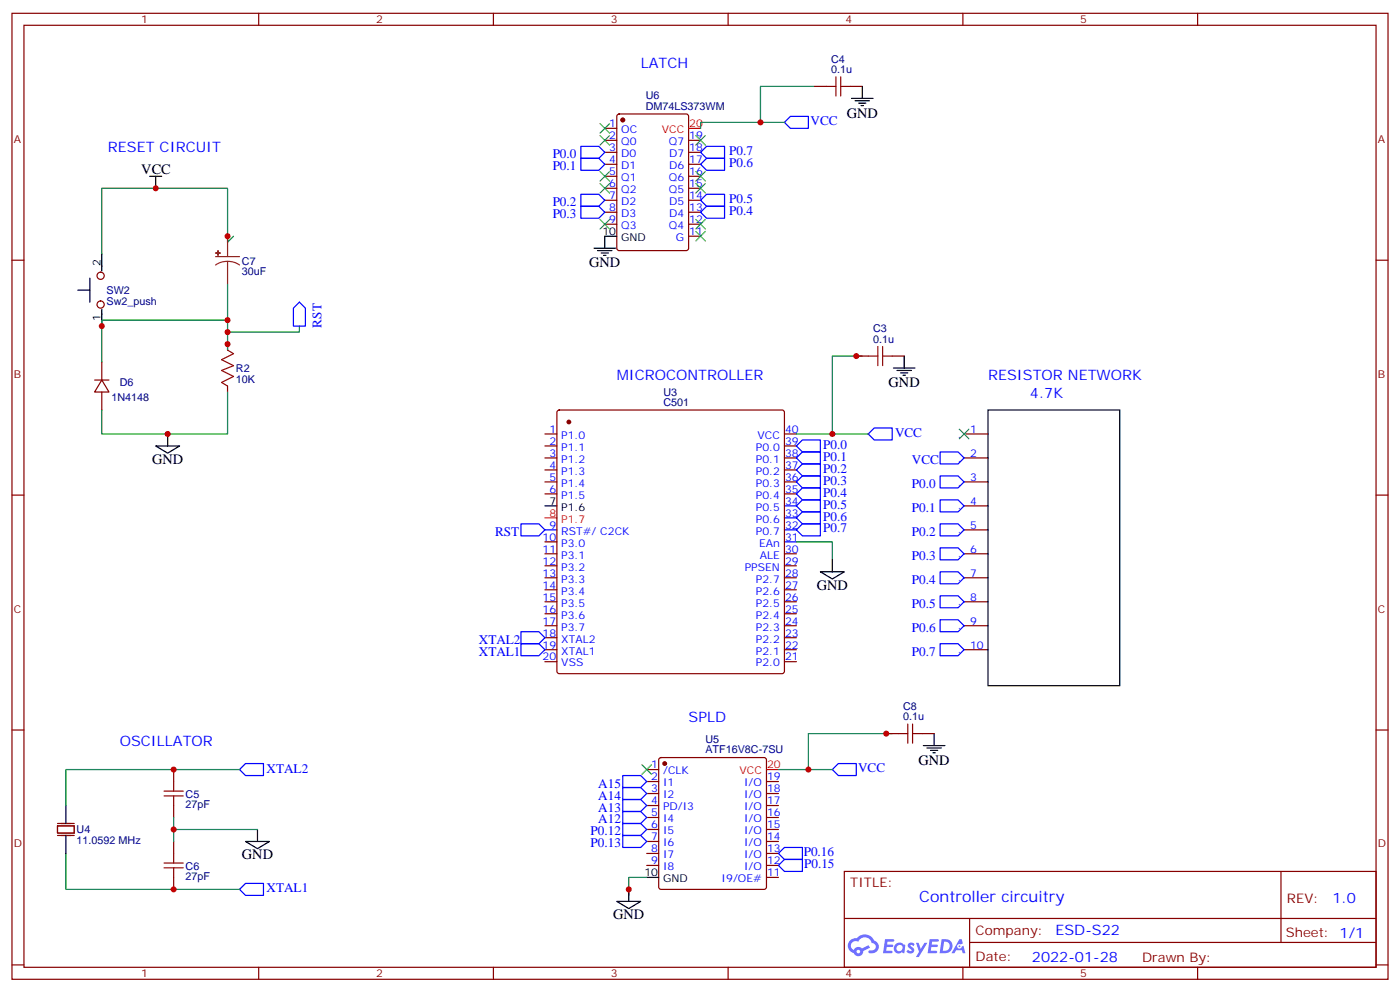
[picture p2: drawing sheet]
<svg xmlns="http://www.w3.org/2000/svg" width="412mm" height="292mm" viewBox="0 0 412 292" stroke-linecap="round" stroke-linejoin="round" font-family="sans-serif">
<g fill="none" stroke="#870000" stroke-width=".35">
<path d="M3.5 3.9h405.4v284.4h-405.4zM7.1 7.4h398.2v277.3h-398.2zM76.2 3.9v3.5M145.3 3.9v3.5M214.5 3.9v3.5M283.6 3.9v3.5M352.8 3.9v3.5M3.5 76.6h3.6M405.3 76.6h3.6M3.5 145.7h3.6M405.3 145.7h3.6M3.5 214.9h3.6"/>
<path d="M405.3 214.9h3.6M248.7 256.5h156.6v28.2h-156.6zM377.3 256.5v20.9M248.7 270.4h156.5M285.6 277.4h119.6M285.6 270.4v14.1M3.5 284h3.6M76.2 284.7v3.6M145.3 284.7v3.6M214.5 284.7v3.6M283.6 284.7v3.6M352.8 284.7v3.6"/>
<path d="M405.3 284h3.6"/>
</g>
<g fill="#5487ff">
<path d="M267.7 277.7a1.22 1.22 0 0 1 1.7 .2l-.4 .6a.47 .47 0 0 0-.3-.4 .47 .47 0 0 0-.5 .2l.1 .2a1.14 1.14 0 0 1 .8 1.8 1.14 1.14 0 0 1-1.9 0l-.2-.2 .5-.6 .7 .5a.29 .29 0 0 0 .3-.3 .29 .29 0 0 0-.2-.3 1.04 1.04 0 0 1-.6-1.7z"/>
<path d="M260.7 276.4h2.4l.3 .2-.2 .5-1.8 .1-.1 .8h1.5l.3 .4-.3 .4h-1.6l-.2 1.1h1.7l.2 .3-.2 .3-2.6 .1z"/>
<path d="M273.8 276.4h2.4l.3 .2-.1 .5-1.8 .1-.2 .8h1.6l.3 .4-.4 .4h-1.6l-.1 1.1h1.7l.2 .3-.2 .3-2.6 .1z"/>
<path d="M282.6 276.4h.7l.3 1.3-.6 .3a.69 .69 0 0 0-1 .3 .69 .69 0 0 0 .4 .9 .69 .69 0 0 0 .9-.6l.5-.2 .6 2.2h-.8l-.2-.9h-1.8l-.5 .9h-.8z"/>
<path d="M269.8 277.5h.8l.6 1.8 1.1-1.8h.9l-2.6 4.2h-.8l.9-1.5z"/>
<path d="M277.4 276.4l-.6 4.2h1.3a2.11 2.11 0 0 0 2.5-2.1 2.11 2.11 0 0 0-2.5-2.1zM278.1 277.2a1.39 1.39 0 0 1 1.7 1.4 1.39 1.39 0 0 1-1.8 1.3h-.3z"/>
<path d="M263.7 278.1a1.54 1.54 0 0 0-.1 2.1 1.54 1.54 0 0 0 2.2 .1l.6 .3 .3-2.3-.2-.3h-.4a1.49 1.49 0 0 0-2.4 .1zM264 279.1a.94 .94 0 0 1 1.8 0 .94 .94 0 0 1-1.8 0z"/>
<path d="M250.4 276.8a2.18 2.18 0 0 0 1.1 3.7 1.44 1.44 0 0 0 1.6 .9 1.44 1.44 0 0 0 1.2-1.4l2-1-.5-.8-1.9 1a1.47 1.47 0 0 0-2.4 .4 1.39 1.39 0 0 1-.7-1.9 1.39 1.39 0 0 1 2-.5 2.12 2.12 0 0 1 2.2-1.3 2.12 2.12 0 0 1 1.9 1.7 1.14 1.14 0 0 1 1.1 1.4 1.14 1.14 0 0 1-1.7 .7 .43 .43 0 0 0-.5 .4 .43 .43 0 0 0 .4 .5 1.98 1.98 0 0 0 2.5-1.2 1.98 1.98 0 0 0-1.2-2.6 3.1 3.1 0 0 0-5.3-.6l-.9 .1zM252.3 280.1a.55 .55 0 0 1 1.1 0 .55 .55 0 0 1-1.1 0z"/>
<circle cx="282.6" cy="278.5" r=".26"/>
</g>
<g fill="none" stroke="#870000" stroke-width=".35">
<path d="M178.2 37.8h3.5M181.9 33.8l.5-.3h19.7l.7 .5v39.1l-.4 .6-20 .1-.7-.5v-39zM239.9 25.4h3.5M250.5 25.4h3.5M178.2 41.3h3.5M178.2 44.8h3.5M178.2 48.4h3.5M178.2 51.9h3.5M178.2 55.4h3.5M178.2 58.9h3.5M202.8 41.3h3.6M202.8 44.8h3.6"/>
<path d="M202.8 48.4h3.6M202.8 51.9h3.6M202.8 55.4h3.6M202.8 58.9h3.6M178.2 62.5h3.5M178.2 66h3.5M202.8 62.5h3.6M202.8 66h3.6M202.8 69.5h3.6M27.9 111.9h4.2M30 111.9l2.1 3.5h-4.2zM30 106.6v5.3"/>
<path d="M30 115.4v5.3M67 101.3v1.7M67 113.6v1.8M252.2 104.8h3.6M262.8 104.8h3.5M160.5 127.7h3.5M160.5 131.3h3.5M160.5 134.8h3.5M160.5 138.3h3.5M164.3 120.9l.4-.2h65.7l.5 .2 .2 .5v76.2l-.3 .5-.4 .2h-65.7l-.5-.2-.2-.5v-76.2zM231.1 127.7h3.5M231.1 131.3h3.5"/>
<path d="M231.1 134.8h3.5M231.1 138.3h3.5M284 127.7h7M284 134.8h7M160.5 141.9h3.5M160.5 145.4h3.5M160.5 159.5h3.5M231.1 141.9h3.5M231.1 145.4h3.5M284 141.9h7M284 156h7M284 148.9h7"/>
<path d="M160.5 163h3.5M160.5 166.5h3.5M160.5 170.1h3.5M160.5 173.6h3.5M160.5 177.1h3.5M231.1 163h3.5M231.1 166.5h3.5M231.1 170.1h3.5M231.1 173.6h3.5M231.1 177.1h3.5M284 163h7M284 170.1h7"/>
<path d="M284 177.1h7M160.5 180.7h3.5M160.5 184.2h3.5M160.5 187.7h3.5M160.5 191.2h3.5M160.5 194.8h3.5M231.1 180.7h3.5M231.1 184.2h3.5M231.1 187.7h3.5M231.1 191.2h3.5M231.1 194.8h3.5M284 184.2h7"/>
<path d="M284 191.2h7M261.1 215.9h3.5M271.6 215.9h3.6M51.2 226.5v3.5M51.2 237.1v3.5M190.5 226.5h3.5M190.5 230h3.5M190.5 233.6h3.5M190.5 237.1h3.5M194.3 223.2l.4-.2h30.4l.5 .2 .2 .5v37.4l-.3 .5-.4 .2h-30.4l-.5-.2-.2-.5v-37.4zM225.8 230h3.5M225.8 233.6h3.5"/>
<path d="M225.8 237.1h3.5M51.2 247.7v3.5M51.2 258.3v3.5M190.5 240.6h3.5M190.5 244.2h3.5M190.5 247.7h3.5M190.5 251.2h3.5M190.5 254.7h3.5M225.8 240.6h3.5M225.8 244.2h3.5M225.8 247.7h3.5M225.8 251.2h3.5"/>
<path d="M225.8 254.7h3.5M225.8 258.3h3.5"/>
<circle cx="29.6" cy="81.2" r="1.06"/>
<circle cx="29.6" cy="89.6" r="1.06"/>
</g>
<g fill="none" stroke="#00f" stroke-width=".35">
<path d="M231.1 36l1.7-1.7h5.3v3.5h-5.3zM171.1 43.1h5.3l1.8 1.7-1.8 1.8h-5.3zM171.1 46.6h5.3l1.8 1.8-1.8 1.7h-5.3zM171.1 57.2h5.3l1.8 1.7-1.8 1.8h-5.3zM206.4 58.9l1.7-1.7h5.3v3.5h-5.3zM206.4 48.4l1.7-1.8h5.3v3.5h-5.3zM206.4 44.8l1.7-1.7h5.3v3.5h-5.3zM171.1 60.7h5.3l1.8 1.8-1.8 1.7h-5.3zM206.4 62.5l1.7-1.8h5.3v3.5h-5.3zM86.4 90.7l1.8-1.8 1.8 1.8v5.3h-3.6zM234.6 131.3l1.8-1.8h5.3v3.5h-5.3zM234.6 134.8l1.8-1.8h5.3v3.6h-5.3z"/>
<path d="M234.6 138.3l1.8-1.7h5.3v3.5h-5.3zM255.8 127.7l1.7-1.7h5.3v3.5h-5.3zM276.9 133h5.3l1.8 1.8-1.8 1.8h-5.3zM153.5 154.2h5.2l1.8 1.8-1.8 1.7h-5.2zM160.5 156h3.5M231.1 148.9h3.5M231.1 152.4h3.5M231.1 156h3.5M231.1 159.5h3.5M234.6 141.9l1.8-1.8h5.3v3.5h-5.3zM234.6 145.4l1.8-1.8h5.3v3.5h-5.3zM234.6 148.9l1.8-1.8h5.3v3.6h-5.3z"/>
<path d="M234.6 152.4l1.8-1.7h5.3v3.5h-5.3zM234.6 156l1.8-1.8h5.3v3.5h-5.3zM276.9 140.1h5.3l1.8 1.8-1.8 1.7h-5.3zM276.9 147.1h5.3l1.8 1.8-1.8 1.8h-5.3zM276.9 154.2h5.3l1.8 1.8-1.8 1.7h-5.3zM276.9 161.3h5.3l1.8 1.7-1.8 1.8h-5.3zM276.9 168.3h5.3l1.8 1.8-1.8 1.7h-5.3zM276.9 175.4h5.3l1.8 1.7-1.8 1.8h-5.3zM153.5 185.9h5.2l1.8 1.8-1.8 1.8h-5.2zM153.5 189.5h5.2l1.8 1.7-1.8 1.8h-5.2zM276.9 182.4h5.3l1.8 1.8-1.8 1.7h-5.3zM276.9 189.5h5.3l1.8 1.7-1.8 1.8h-5.3z"/>
<path d="M70.6 226.5l1.7-1.7h5.3v3.5h-5.3zM183.4 228.3h5.3l1.8 1.7-1.8 1.8h-5.3zM183.4 231.8h5.3l1.8 1.8-1.8 1.7h-5.3zM183.4 235.3h5.3l1.8 1.8-1.8 1.8h-5.3zM183.4 238.9h5.3l1.8 1.7-1.8 1.8h-5.3zM246.9 224.8h5.3v3.5h-5.3l-1.7-1.8zM183.4 242.4h5.3l1.8 1.8-1.8 1.7h-5.3zM183.4 245.9h5.3l1.8 1.8-1.8 1.7h-5.3zM229.3 254.7l1.8-1.7h5.3v3.5h-5.3zM229.3 251.2l1.8-1.8h5.3v3.6h-5.3zM70.6 261.8l1.7-1.8h5.3v3.6h-5.3z"/>
</g>
<path d="M202.8 37.8h3.6M160.5 152.4h3.5M225.8 226.5h3.5" fill="none" stroke="#f00" stroke-width=".35"/>
<g fill="none" stroke="#000" stroke-width=".35">
<path d="M250.8 29h6.4M251.9 29.7h4.2M252.9 30.4h2.2M253.6 31.1h.8M254 25.4v3.6M44.1 51.9h3.5M45.9 51.9v3.5M30 74.8v5M175 73.1h6.3M176 73.8h4.3M177.1 74.5h2.1M177.8 75.2h.7"/>
<path d="M181.7 69.5h-3.5v3.6M22.9 85.4h3.6M26.5 81.9v7M30 91.1v4.9M263.2 108.3h6.3M264.2 109h4.3M265.3 109.7h2.1M266 110.5h.7M266.3 104.8v3.5M45.9 131.3h7l-3.5 2.1zM49.4 127.7v3.6M291 120.7h38.8v81.1h-38.8z"/>
<path d="M160.5 148.9h3.5M241.7 168.3h7l-3.5 2.1zM245.2 164.8v3.5M272 219.5h6.3M275.2 215.9v3.6M19.4 237.1v5.3M273 220.2h4.3M274.1 220.9h2.1M274.8 221.6h.7M19.4 245.9v5.3M72.3 247.7h7.1l-3.6 2.1zM75.8 244.2v3.5"/>
<path d="M190.5 258.3h3.5M181.7 265.3h7l-3.5 2.1zM185.2 261.8v3.5"/>
</g>
<g fill="#870000" stroke="#870000" stroke-width=".35">
<circle cx="167.6" cy="124.2" r=".53"/>
<circle cx="195.8" cy="224.8" r=".53"/>
<circle cx="183.4" cy="35.3" r=".53"/>
</g>
<g fill="none" stroke="#008700" stroke-width=".35">
<path d="M231.1 36h-24.7v1.8M239.9 25.4h-15.9v10.6M68.8 69.5l-1.8 1.8v-15.9h-37v19.4M67 83.6v19.4M67 94.2h-37v12.4M88.2 96v1.8h-21.2M67 115.4v12.3h-37v-7M254 104.8h-8.8v22.9M234.6 127.7h21.2M234.6 159.5h10.6v5.3M262.8 215.9h-24.7v10.6M70.6 226.5h-51.2v10.6"/>
<path d="M229.3 226.5h15.9M19.4 251.2v10.6h51.2M51.2 240.6v7.1M51.2 244.2h24.6M190.5 258.3h-5.3v5.3"/>
</g>
<path d="M16.9 243.1h5v2.1h-5zM16.9 245.9h5M16.9 242.4h5" fill="none" stroke="#871200" stroke-width=".35"/>
<g fill="none" stroke="#a10000" stroke-width=".35">
<path d="M243.4 25.4h2.8M246.2 22.6v5.7M247.6 25.4h2.9M247.6 22.6v5.7M67 103l1.8 1.1-3.5 1.8 3.5 1.7-3.5 1.4 3.5 1.8-3.5 1.8 1.7 1M255.8 104.8h2.8M258.6 102v5.6M260 104.8h2.8M260 102v5.6M264.6 215.9h2.8M267.4 213.1v5.7M268.8 215.9h2.8"/>
<path d="M268.8 213.1v5.7M48.3 232.9h5.7M48.3 234.3h5.7M51.2 230v2.9M51.2 234.3v2.8M48.3 254h5.7M48.3 255.4h5.7M51.2 251.2v2.8M51.2 255.4v2.9"/>
</g>
<path d="M63.5 75.5h7.1M67 76.9l1.9 .3 1.7 .8M67 76.9l-1.8 .3-1.7 .8M67 69.5v6M67 76.9v6.7" fill="none" stroke="#8c2424" stroke-width=".35"/>
<g fill="#8c2424" stroke="#8c2424" stroke-width=".35">
<path d="M63.5 74.5h1.4z"/>
<path d="M64.2 73.8v1.4z"/>
</g>
<g fill="none" stroke="#3c3" stroke-width=".35">
<path d="M176.7 36.4l2.9 2.8M176.7 39.9l2.9 2.8M179.6 36.4l-2.9 2.8M179.6 39.9l-2.9 2.8M205 39.9l2.8 2.8M207.8 39.9l-2.8 2.8M176.7 50.5l2.9 2.8M176.7 54l2.9 2.8M179.6 50.5l-2.9 2.8M179.6 54l-2.9 2.8M205 54l2.8 2.8M205 50.5l2.8 2.8"/>
<path d="M207.8 54l-2.8 2.8M207.8 50.5l-2.8 2.8M176.7 64.6l2.9 2.8M179.6 64.6l-2.9 2.8M205 68.1l2.8 2.8M205 64.6l2.8 2.8M207.8 68.1l-2.8 2.8M207.8 64.6l-2.8 2.8M282.6 126.3l2.8 2.9M285.4 126.3l-2.8 2.9M189.1 225.1l2.8 2.8M191.9 225.1l-2.8 2.8"/>
</g>
<g fill="#c00">
<circle cx="51.2" cy="244.2" r=".88"/>
<circle cx="67" cy="69.5" r=".88"/>
<circle cx="67" cy="101.3" r=".88"/>
<circle cx="67" cy="94.2" r=".88"/>
<circle cx="30" cy="96" r=".88"/>
<circle cx="49.4" cy="127.7" r=".88"/>
<circle cx="67" cy="97.8" r=".88"/>
<circle cx="45.9" cy="55.4" r=".88"/>
<circle cx="51.2" cy="226.5" r=".88"/>
<circle cx="51.2" cy="261.8" r=".88"/>
<circle cx="185.2" cy="261.8" r=".88"/>
<circle cx="245.2" cy="127.7" r=".88"/>
<circle cx="252.2" cy="104.8" r=".88"/>
<circle cx="224" cy="36" r=".88"/>
<circle cx="238.1" cy="226.5" r=".88"/>
<circle cx="261.1" cy="215.9" r=".88"/>
</g>
<text font-size="4.6" fill="#00f" x="270.8" y="265.5">Controller circuitry</text>
<g font-size="4.2" fill="#00f">
<text x="188.7" y="20.1">LATCH</text>
<text x="31.7" y="44.8">RESET CIRCUIT</text>
<text x="181.7" y="111.9">MICROCONTROLLER</text>
<text x="291" y="111.9">RESISTOR NETWORK</text>
<text x="303.4" y="117.2">4.7K</text>
<text x="202.8" y="212.4">SPLD</text>
<text x="35.3" y="219.5">OSCILLATOR</text>
<text x="392.5" y="265.8">1.0</text>
<text x="310.9" y="275.3">ESD-S22</text>
<text x="304" y="283.1">2022-01-28</text>
</g>
<g font-size="4.2">
<text x="249.4" y="34.6">GND</text>
<text x="41.6" y="51.2">VCC</text>
<text x="173.6" y="78.7">GND</text>
<text x="261.8" y="114">GND</text>
<text x="44.8" y="136.6">GND</text>
<text x="240.6" y="173.6">GND</text>
<text x="270.6" y="225.1">GND</text>
<text x="71.3" y="253">GND</text>
<text x="180.6" y="270.6">GND</text>
</g>
<g font-size="3.9" fill="#00f">
<text x="238.8" y="36.9">VCC</text>
<text x="162.8" y="46.6">P0.0</text>
<text x="214.8" y="45.7">P0.7</text>
<text x="162.8" y="50.1">P0.1</text>
<text x="214.8" y="49.2">P0.6</text>
<text x="214.8" y="59.8">P0.5</text>
<text x="162.8" y="60.7">P0.2</text>
<text x="162.8" y="64.2">P0.3</text>
<text x="214.8" y="63.3">P0.4</text>
<text x="94.8" y="96.4" transform="rotate(-90 94.8 96.4)">RST</text>
<text x="263.6" y="128.5">VCC</text>
<text x="242.5" y="132">P0.0</text>
<text x="242.5" y="135.6">P0.1</text>
<text x="268.6" y="136.6">VCC</text>
<text x="242.5" y="139.1">P0.2</text>
<text x="242.5" y="142.6">P0.3</text>
<text x="268.6" y="143.6">P0.0</text>
<text x="242.5" y="146.2">P0.4</text>
<text x="242.5" y="149.7">P0.5</text>
<text x="242.5" y="153.2">P0.6</text>
<text x="268.6" y="150.7">P0.1</text>
<text x="145.9" y="157.7">RST</text>
<text x="242.5" y="156.7">P0.7</text>
<text x="268.6" y="157.7">P0.2</text>
<text x="268.6" y="164.8">P0.3</text>
<text x="268.6" y="171.8">P0.4</text>
<text x="268.6" y="178.9">P0.5</text>
<text x="268.6" y="185.9">P0.6</text>
<text x="141.1" y="189.5">XTAL2</text>
<text x="141.1" y="193">XTAL1</text>
<text x="268.6" y="193">P0.7</text>
<text x="78.5" y="227.4">XTAL2</text>
<text x="252.8" y="227.3">VCC</text>
<text x="176.2" y="231.8">A15</text>
<text x="176.2" y="235.3">A14</text>
<text x="176.2" y="238.9">A13</text>
<text x="174" y="245.9">P0.12</text>
<text x="176.2" y="242.4">A12</text>
<text x="174" y="249.4">P0.13</text>
<text x="236.8" y="252.1">P0.16</text>
<text x="236.9" y="255.6">P0.15</text>
<text x="78.5" y="262.7">XTAL1</text>
</g>
<g font-size="3.9" fill="#800">
<text x="250.5" y="261.1">TITLE:</text>
<text x="379.1" y="265.8">REV:</text>
<text x="287.4" y="275.3">Company:</text>
<text x="378.7" y="275.9">Sheet: 1/1</text>
<text x="287.4" y="283">Date:</text>
<text x="336.4" y="283.1">Drawn By:</text>
</g>
<g font-size="3.2" fill="#800">
<text x="41.6" y="6.9">1</text>
<text x="110.8" y="6.9">2</text>
<text x="179.9" y="6.9">3</text>
<text x="249.1" y="6.9">4</text>
<text x="318.2" y="6.9">5</text>
<text x="4.1" y="42">A</text>
<text x="405.9" y="42">A</text>
<text x="4.1" y="111.2">B</text>
<text x="405.9" y="111.2">B</text>
<text x="4.1" y="180.3">C</text>
<text x="405.9" y="180.3">C</text>
<text x="4.1" y="249.4">D</text>
<text x="405.9" y="249.4">D</text>
<text x="41.6" y="287.7">1</text>
<text x="110.8" y="287.7">2</text>
<text x="179.9" y="287.7">3</text>
<text x="249.1" y="287.7">4</text>
<text x="318.2" y="287.7">5</text>
</g>
<g font-size="3.2" fill="#000080">
<text x="244.8" y="21.6">0.1u</text>
<text x="244.8" y="18.5">C4</text>
<text x="190.2" y="29.3">U6</text>
<text x="190.2" y="32.5">DM74LS373WM</text>
<text x="71.3" y="77.9">C7</text>
<text x="71.3" y="80.9">30uF</text>
<text x="31.4" y="89.7">Sw2_push</text>
<text x="31.4" y="86.7">SW2</text>
<text x="257.2" y="100.9">0.1u</text>
<text x="257.2" y="97.9">C3</text>
<text x="35.3" y="113.6">D6</text>
<text x="69.5" y="112.6">10K</text>
<text x="69.5" y="109.6">R2</text>
<text x="32.8" y="117.9">1N4148</text>
<text x="195.4" y="119.6">C501</text>
<text x="195.4" y="116.6">U3</text>
<text x="266" y="209">C8</text>
<text x="266" y="212.1">0.1u</text>
<text x="207.8" y="221.7">ATF16V8C-7SU</text>
<text x="207.8" y="218.7">U5</text>
<text x="54.7" y="237.9">27pF</text>
<text x="54.7" y="234.8">C5</text>
<text x="22.6" y="245.3">U4</text>
<text x="22.6" y="248.5">11.0592 MHz</text>
<text x="54.7" y="255.9">C6</text>
<text x="54.7" y="259">27pF</text>
</g>
<g font-size="3.2" fill="#00f">
<text x="179.5" y="37.4">1</text>
<text x="179.5" y="41">2</text>
<text x="183" y="39.2">OC</text>
<text x="203" y="41">19</text>
<text x="179.5" y="44.5">3</text>
<text x="183" y="42.7">Q0</text>
<text x="183" y="46.2">D0</text>
<text x="197" y="42.7">Q7</text>
<text x="197.1" y="46.2">D7</text>
<text x="203" y="44.5">18</text>
<text x="179.5" y="48">4</text>
<text x="179.5" y="51.5">5</text>
<text x="183" y="49.8">D1</text>
<text x="183" y="53.3">Q1</text>
<text x="197" y="53.3">Q6</text>
<text x="197.1" y="49.8">D6</text>
<text x="203" y="51.5">16</text>
<text x="203" y="48">17</text>
<text x="179.5" y="55.1">6</text>
<text x="179.5" y="58.6">7</text>
<text x="183" y="56.8">Q2</text>
<text x="197" y="56.8">Q5</text>
<text x="203" y="58.6">14</text>
<text x="203" y="55.1">15</text>
<text x="179.5" y="62.1">8</text>
<text x="179.5" y="65.7">9</text>
<text x="183" y="60.4">D2</text>
<text x="183" y="63.9">D3</text>
<text x="197.1" y="63.9">D4</text>
<text x="197.1" y="60.4">D5</text>
<text x="203" y="65.7">12</text>
<text x="203" y="62.1">13</text>
<text x="183" y="67.4">Q3</text>
<text x="197" y="67.4">Q4</text>
<text x="199.1" y="70.9">G</text>
<text x="203" y="69.2">11</text>
<text x="161.9" y="130.9">2</text>
<text x="161.9" y="127.4">1</text>
<text x="165.3" y="129.2">P1.0</text>
<text x="223.2" y="129.2">VCC</text>
<text x="231.2" y="127.4">40</text>
<text x="231.2" y="130.9">39</text>
<text x="282.1" y="128.8">.</text>
<text x="285.8" y="127.4">1</text>
<text x="161.9" y="138">4</text>
<text x="161.9" y="134.4">3</text>
<text x="165.3" y="136.2">P1.2</text>
<text x="165.3" y="132.7">P1.1</text>
<text x="222.7" y="132.7">P0.0</text>
<text x="222.7" y="136.2">P0.1</text>
<text x="231.2" y="134.4">38</text>
<text x="231.2" y="138">37</text>
<text x="282.1" y="135.9">.</text>
<text x="285.8" y="134.4">2</text>
<text x="161.9" y="141.5">5</text>
<text x="165.3" y="143.3">P1.4</text>
<text x="165.3" y="139.7">P1.3</text>
<text x="222.7" y="139.7">P0.2</text>
<text x="222.7" y="143.3">P0.3</text>
<text x="231.2" y="141.5">36</text>
<text x="282.1" y="142.9">.</text>
<text x="285.8" y="141.5">3</text>
<text x="161.9" y="145">6</text>
<text x="165.3" y="146.8">P1.5</text>
<text x="222.7" y="146.8">P0.4</text>
<text x="231.2" y="145">35</text>
<text x="231.2" y="148.6">34</text>
<text x="282.1" y="150">.</text>
<text x="285.8" y="148.6">4</text>
<text x="161.9" y="155.6">9</text>
<text x="222.7" y="150.3">P0.5</text>
<text x="222.7" y="153.8">P0.6</text>
<text x="231.2" y="152.1">33</text>
<text x="231.2" y="155.6">32</text>
<text x="285.8" y="155.6">5</text>
<text x="159.8" y="159.1">10</text>
<text x="165.3" y="160.9">P3.0</text>
<text x="165.3" y="157.4">RST#/ C2CK</text>
<text x="222.7" y="157.4">P0.7</text>
<text x="223.6" y="160.9">EAn</text>
<text x="231.2" y="159.1">31</text>
<text x="282.1" y="157">.</text>
<text x="159.8" y="166.2">12</text>
<text x="159.8" y="162.7">11</text>
<text x="165.3" y="168">P3.2</text>
<text x="165.3" y="164.4">P3.1</text>
<text x="219.4" y="168">PPSEN</text>
<text x="223.8" y="164.4">ALE</text>
<text x="231.2" y="162.7">30</text>
<text x="231.2" y="166.2">29</text>
<text x="282.1" y="164.1">.</text>
<text x="285.8" y="162.7">6</text>
<text x="159.8" y="173.2">14</text>
<text x="159.8" y="169.7">13</text>
<text x="165.3" y="171.5">P3.3</text>
<text x="222.7" y="171.5">P2.7</text>
<text x="231.2" y="169.7">28</text>
<text x="231.2" y="173.2">27</text>
<text x="282.1" y="171.1">.</text>
<text x="285.8" y="169.7">7</text>
<text x="159.8" y="176.8">15</text>
<text x="165.3" y="178.5">P3.5</text>
<text x="165.3" y="175">P3.4</text>
<text x="222.7" y="175">P2.6</text>
<text x="222.7" y="178.5">P2.5</text>
<text x="231.2" y="176.8">26</text>
<text x="282.1" y="178.2">.</text>
<text x="285.8" y="176.8">8</text>
<text x="159.8" y="183.8">17</text>
<text x="159.8" y="180.3">16</text>
<text x="165.3" y="185.6">P3.7</text>
<text x="165.3" y="182.1">P3.6</text>
<text x="222.7" y="182.1">P2.4</text>
<text x="222.7" y="185.6">P2.3</text>
<text x="231.2" y="180.3">25</text>
<text x="231.2" y="183.8">24</text>
<text x="282.1" y="185.2">.</text>
<text x="285.8" y="183.8">9</text>
<text x="159.8" y="190.9">19</text>
<text x="159.8" y="187.4">18</text>
<text x="165.3" y="189.1">XTAL2</text>
<text x="222.7" y="189.1">P2.2</text>
<text x="231.2" y="187.4">23</text>
<text x="231.2" y="190.9">22</text>
<text x="285.8" y="190.9">10</text>
<text x="159.8" y="194.4">20</text>
<text x="165.3" y="196.2">VSS</text>
<text x="165.3" y="192.7">XTAL1</text>
<text x="222.7" y="192.7">P2.1</text>
<text x="222.7" y="196.2">P2.0</text>
<text x="231.2" y="194.4">21</text>
<text x="282.1" y="192.3">.</text>
<text x="191.8" y="226.2">1</text>
<text x="195.3" y="227.9">/CLK</text>
<text x="191.8" y="229.7">2</text>
<text x="191.8" y="233.2">3</text>
<text x="195.3" y="231.5">I1</text>
<text x="219.2" y="231.5">I/O</text>
<text x="226" y="233.2">18</text>
<text x="226" y="229.7">19</text>
<text x="191.8" y="236.7">4</text>
<text x="195.3" y="235">I2</text>
<text x="195.3" y="238.5">PD/I3</text>
<text x="219.2" y="238.5">I/O</text>
<text x="219.2" y="235">I/O</text>
<text x="226" y="236.7">17</text>
<text x="191.8" y="240.3">5</text>
<text x="191.8" y="243.8">6</text>
<text x="195.3" y="242">I4</text>
<text x="195.3" y="245.6">I5</text>
<text x="219.2" y="245.6">I/O</text>
<text x="219.2" y="242">I/O</text>
<text x="226" y="243.8">15</text>
<text x="226" y="240.3">16</text>
<text x="191.8" y="247.3">7</text>
<text x="191.8" y="250.9">8</text>
<text x="195.3" y="249.1">I6</text>
<text x="219.2" y="249.1">I/O</text>
<text x="226" y="250.9">13</text>
<text x="226" y="247.3">14</text>
<text x="191.8" y="254.4">9</text>
<text x="195.3" y="252.6">I7</text>
<text x="195.3" y="256.2">I8</text>
<text x="219.2" y="256.2">I/O</text>
<text x="219.2" y="252.6">I/O</text>
<text x="226" y="257.9">11</text>
<text x="226" y="254.4">12</text>
<text x="212.6" y="259.7">I9/OE#</text>
</g>
<g font-size="3.2" fill="#f00">
<text x="194.9" y="39.2">VCC</text>
<text x="203" y="37.4">20</text>
<text x="161.9" y="152.1">8</text>
<text x="165.3" y="153.8">P1.7</text>
<text x="217.9" y="227.9">VCC</text>
<text x="226" y="226.2">20</text>
</g>
<g font-size="3.2">
<text x="177.5" y="69.2">10</text>
<text x="183" y="70.9">GND</text>
<text x="29.6" y="78.4" transform="rotate(-90 29.6 78.4)">2</text>
<text x="29.6" y="94.5" transform="rotate(-90 29.6 94.5)">1</text>
<text x="161.9" y="148.6">7</text>
<text x="165.3" y="150.3">P1.6</text>
<text x="189.8" y="257.9">10</text>
<text x="195.3" y="259.7">GND</text>
</g>
</svg>
